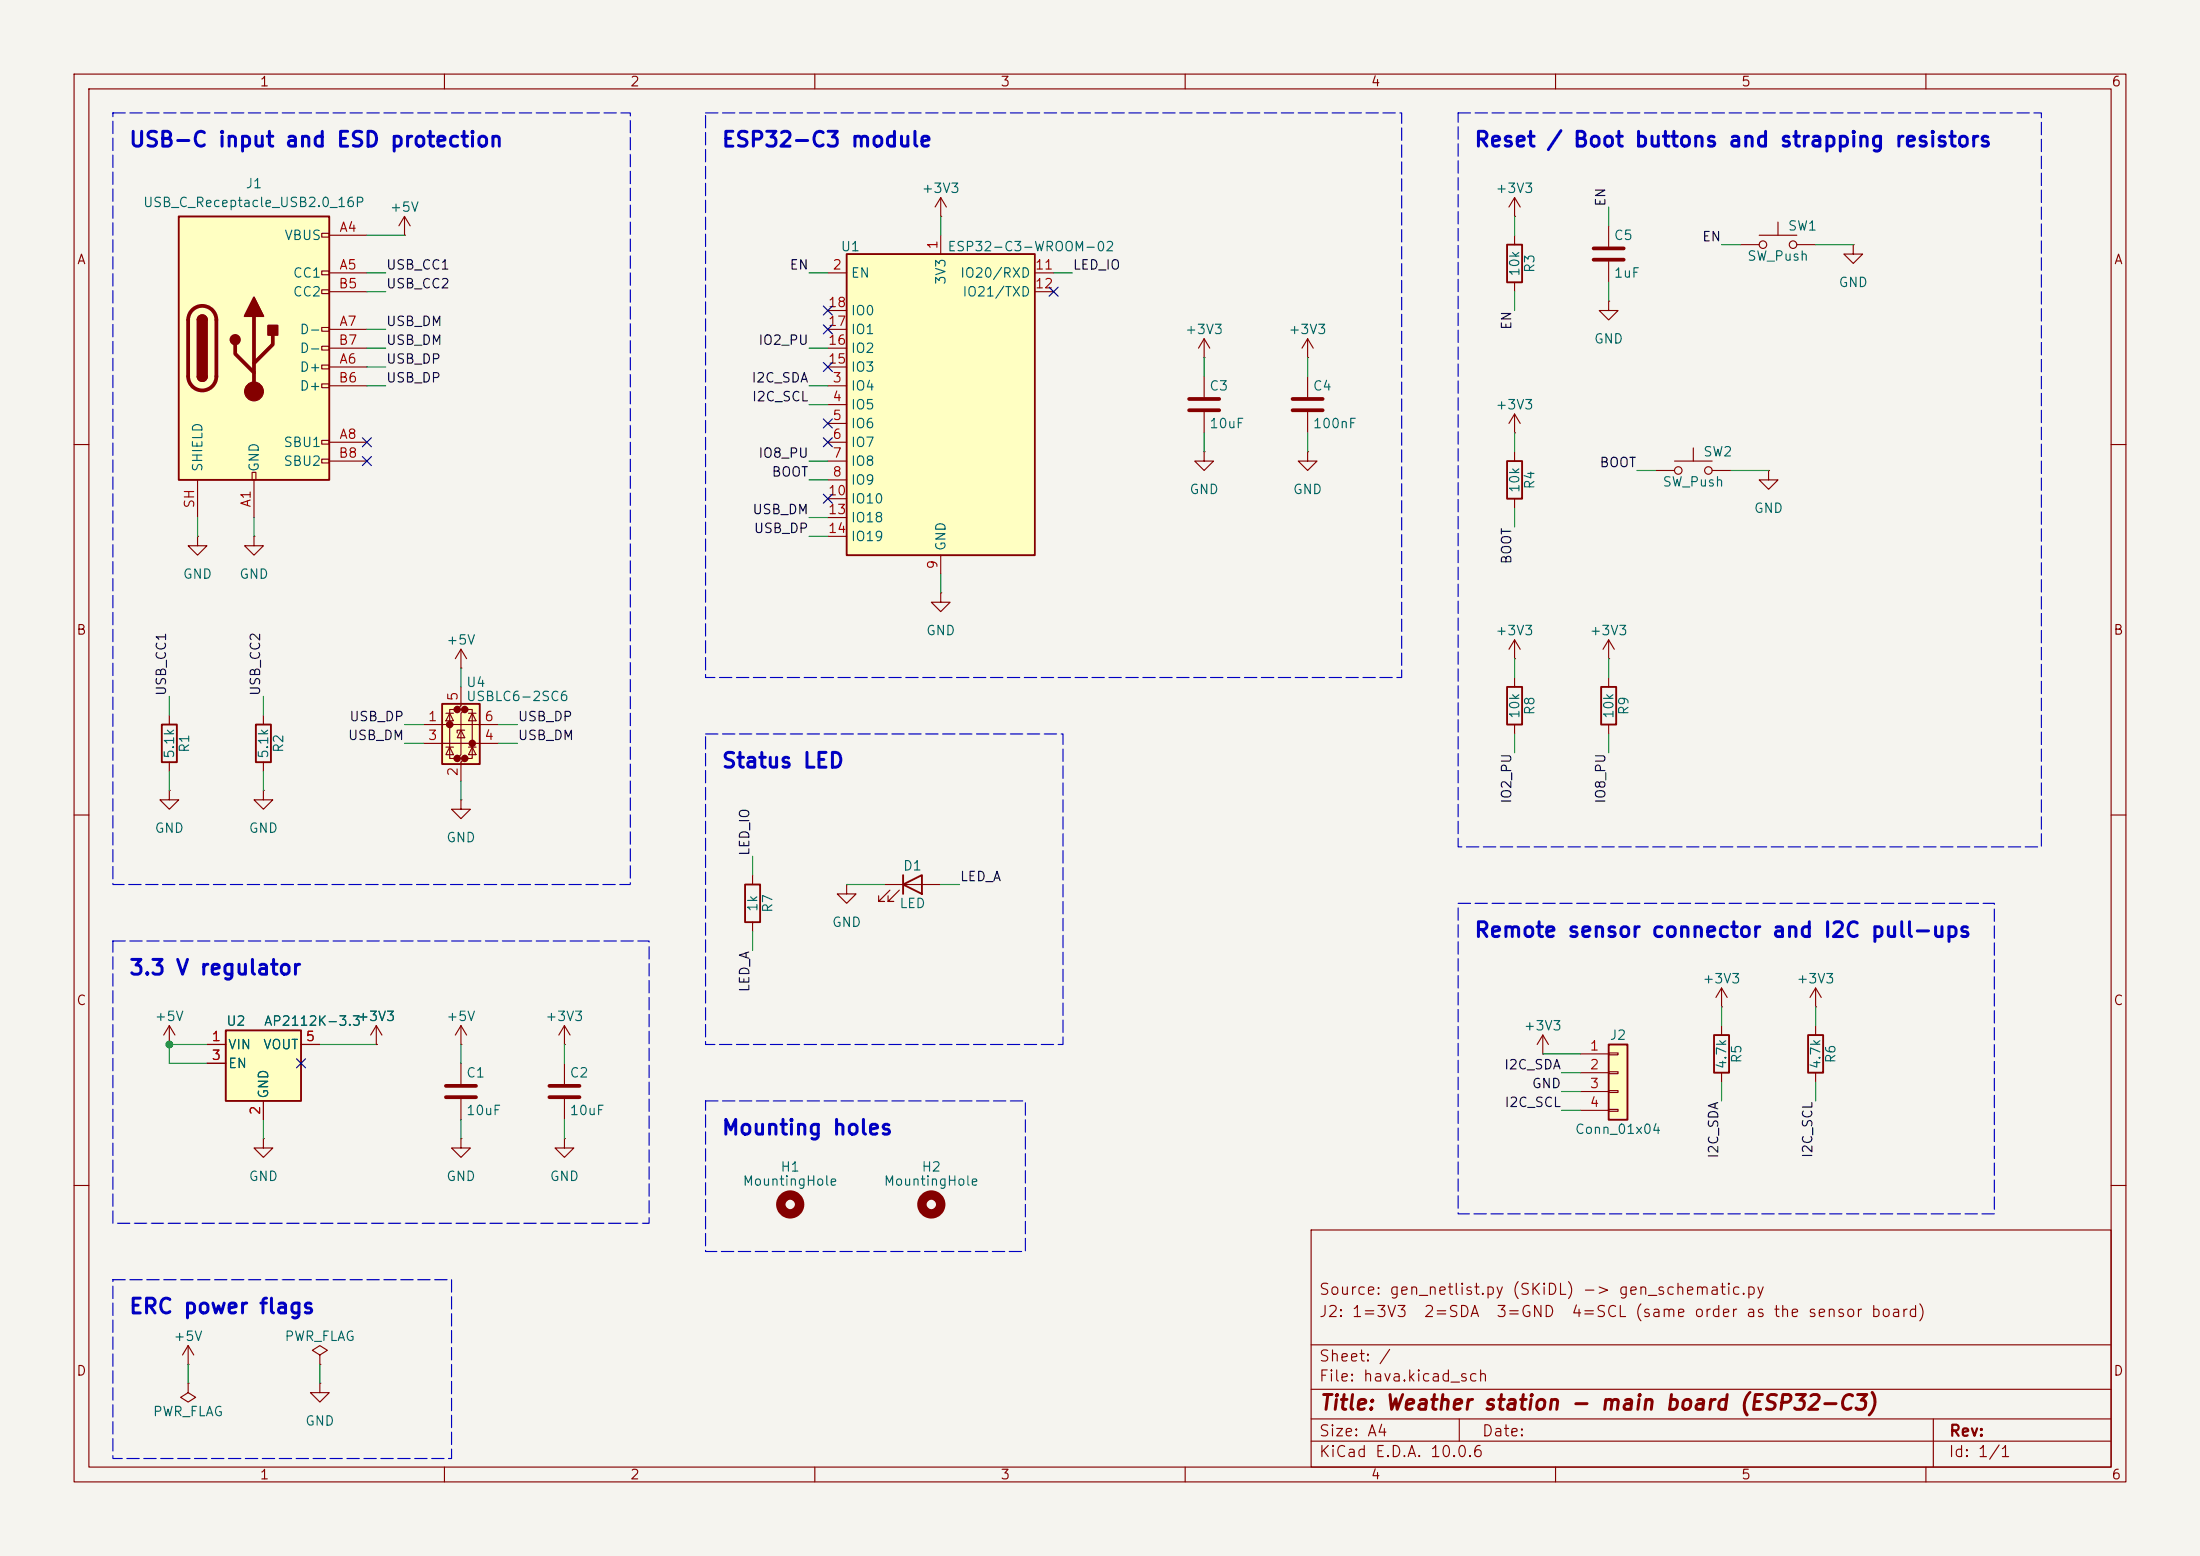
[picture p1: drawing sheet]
<svg xmlns="http://www.w3.org/2000/svg" width="297mm" height="210mm" viewBox="0 0 297 210" stroke-linecap="round" stroke-linejoin="round" font-family="sans-serif">
<path d="M0 0h297v210h-297z" fill="#f5f4ef" stroke="#f5f4ef" stroke-width=".14"/>
<g fill="none" stroke="#840000" stroke-width=".15">
<path d="M10 10h277v190h-277zM12 12h273v186h-273zM60 10v2M110 10v2M160 10v2M210 10v2M260 10v2M127 29.2h.1M127 26.7l-.8 1.2M127 26.7l.8 1.2M127 26.7v2.5M204.5 31.8v1.2"/>
<path d="M204.5 38.1v1.3M217.2 30.5v2.8M217.2 35.3v2.8M234.9 33h2.6M237.5 31.8h5.1M240 30v1.8M242.6 33h2.5M250.2 33v1.3h1.3l-1.3 1.3-1.3-1.3h1.3M250.2 33h.1M204.5 58.4h.1M204.5 55.9v2.5M204.5 55.9l-.8 1.3"/>
<path d="M204.5 55.9l.7 1.3M217.2 40.6v1.3h1.2l-1.2 1.3-1.3-1.3h1.3M217.2 40.6h.1M10 60h2M162.6 61v1.2h1.2l-1.2 1.3-1.3-1.3h1.3M162.6 61h.1M204.5 61v1.2M204.5 67.3v1.3M223.5 63.5h2.6M226.1 62.2h5M228.6 60.5v1.7M231.1 63.5h2.6"/>
<path d="M238.8 63.5v1.3h1.2l-1.2 1.2-1.3-1.2h1.3M238.8 63.5h.1M285 60h2M35.6 96.5v1.3M127 80v1.3h1.3l-1.3 1.3-1.3-1.3h1.3M127 80h.1M204.5 88.9h.1M204.5 86.4l-.8 1.2M204.5 86.4l.7 1.2M204.5 86.4v2.5M204.5 91.4v1.3M204.5 97.8v1.3"/>
<path d="M217.2 88.9h.1M217.2 86.4v2.5M217.2 91.4v1.3M217.2 97.8v1.3M217.2 86.4l-.8 1.2M217.2 86.4l.7 1.2M10 110h2M35.6 102.9v1.2M285 110h2M50.8 138.4l-.8 1.3M50.8 138.4l.8 1.3M50.8 138.4v2.6"/>
<path d="M62.2 138.4l-.7 1.3M62.2 138.4l.8 1.3M62.2 138.4v2.6M232.4 138.4v1.3M245.1 135.9h.1M245.1 133.4v2.5M245.1 138.4v1.3M245.1 133.4l-.8 1.2M245.1 133.4l.8 1.2M50.8 141h.1M62.2 141h.1M62.2 153.7v1.2h1.3l-1.3 1.3-1.2-1.3h1.2"/>
<path d="M62.2 153.7h.1M76.2 153.7v1.2h1.3l-1.3 1.3-1.3-1.3h1.3M76.2 153.7h.1M232.4 144.8v1.3M245.1 144.8v1.3M10 160h2M177 166h108v32h-108zM285 160h2M25.4 184.2h.1M25.4 186.7v1.3l1 .6-1 .6-1-.6 1-.6M25.4 186.7h.1M25.4 181.6l-.8 1.3"/>
<path d="M25.4 181.6l.8 1.3M25.4 181.6v2.6M43.2 182.9l1-.7-1-.6-1 .6 1 .7v1.3M43.2 184.2h.1M60 198v2M110 198v2M160 198v2M177 194.5h108M177 191.5h108M177 187.5h108M177 181.5h108M197 191.5v3"/>
<path d="M210 198v2M260 198v2M261 191.5v6.5"/>
<circle cx="238" cy="33" r=".51"/>
<circle cx="242.1" cy="33" r=".51"/>
<circle cx="226.6" cy="63.5" r=".51"/>
<circle cx="230.6" cy="63.5" r=".51"/>
</g>
<path d="M203.5 33h2v5.1h-2zM203.5 62.2h2v5.1h-2zM34.5 97.8h2.1v5.1h-2.1zM203.5 92.7h2v5.1h-2zM216.2 92.7h2v5.1h-2zM231.4 139.7h2v5.1h-2zM244.1 139.7h2v5.1h-2z" fill="none" stroke="#840000" stroke-width=".25"/>
<circle cx="125.7" cy="162.6" r="1.27" fill="none" stroke="#840000" stroke-width="1.3"/>
<path d="M215.1 33.5h4.1M215.1 35.1h4.1" fill="none" stroke="#840000" stroke-width=".51"/>
<path d="M217.2 141h2.5v10.1h-2.5z" fill="#ffffc2"/>
<path d="M217.2 141h2.5v10.1h-2.5z" fill="none" stroke="#840000" stroke-width=".25"/>
<g fill="none" stroke="#840000" stroke-width=".15">
<path d="M208.3 139.7l-.8 1.3M208.3 139.7l.7 1.3M208.3 139.7v2.5M232.4 135.9h.1M232.4 133.4l-.8 1.2M232.4 133.4l.8 1.2M232.4 133.4v2.5M208.3 142.2h.1M213.4 142.2h3.8M213.4 144.8h3.8M213.4 147.3h3.8M213.4 149.9h3.8"/>
<path d="M217.2 142.1h1.2v.3h-1.2zM217.2 144.7h1.2v.2h-1.2zM217.2 147.2h1.2v.2h-1.2zM217.2 149.7h1.2v.3h-1.2z"/>
</g>
<path d="M114.3 34.3h25.4v40.6h-25.4z" fill="#ffffc2"/>
<path d="M114.3 34.3h25.4v40.6h-25.4z" fill="none" stroke="#840000" stroke-width=".25"/>
<g fill="none" stroke="#840000" stroke-width=".15">
<path d="M111.8 36.8h2.5M127 31.8v2.5M139.7 36.8h2.5M139.7 39.4h2.5M111.8 52.1h2.5M111.8 54.6h2.5M111.8 57.2h2.5M111.8 59.7h2.5M111.8 49.5h2.5M111.8 47h2.5M111.8 44.5h2.5M111.8 41.9h2.5"/>
<path d="M176.5 50.8v2.8M176.5 55.6v2.8M111.8 62.2h2.5M111.8 64.8h2.5M111.8 67.3h2.5M111.8 69.9h2.5M111.8 72.4h2.5M127 74.9v2.6M43.2 186.7v1.3h1.2l-1.2 1.2-1.3-1.2h1.3M43.2 186.7h.1"/>
</g>
<path d="M174.5 53.8h4.1M174.5 55.4h4.1" fill="none" stroke="#840000" stroke-width=".51"/>
<path d="M30.5 139.1h10.1v9.5h-10.1z" fill="#ffffc2"/>
<path d="M30.5 139.1h10.1v9.5h-10.1z" fill="none" stroke="#840000" stroke-width=".25"/>
<g fill="none" stroke="#840000" stroke-width=".15">
<path d="M162.6 48.3h.1M162.6 45.7l-.8 1.3M162.6 45.7l.7 1.3M162.6 45.7v2.6M162.6 50.8v2.8M162.6 55.6v2.8M176.5 61v1.2h1.3l-1.3 1.3-1.2-1.3h1.2M176.5 61h.1M22.9 138.4l-.8 1.3M22.9 138.4l.7 1.3M22.9 138.4v2.6M22.9 141h.1"/>
<path d="M27.9 141h2.6M27.9 143.5h2.6M35.6 153.7v1.2h1.2l-1.2 1.3-1.3-1.3h1.3M35.6 153.7h.1M35.6 148.6v2.5M40.6 141h2.6"/>
</g>
<path d="M160.5 53.8h4.1M160.5 55.4h4.1" fill="none" stroke="#840000" stroke-width=".51"/>
<path d="M59.7 95h5.1v8.1h-5.1z" fill="#ffffc2"/>
<g fill="#840000" stroke="#840000" stroke-width=".51">
<circle cx="60.7" cy="97.8" r=".25"/>
<circle cx="61.7" cy="95.8" r=".25"/>
<circle cx="61.7" cy="102.4" r=".25"/>
<circle cx="62.7" cy="95.8" r=".25"/>
<circle cx="62.7" cy="102.4" r=".25"/>
<circle cx="63.8" cy="100.3" r=".25"/>
</g>
<g fill="none" stroke="#840000" stroke-width=".15">
<path d="M54.6 31.8h.1M54.6 29.2l-.8 1.3M54.6 29.2l.8 1.3M54.6 29.2v2.6M176.5 48.3h.1M176.5 45.7l-.7 1.3M176.5 45.7l.8 1.3M176.5 45.7v2.6M57.1 97.8h10.2M60.2 96.3h1M60.7 96.3l.5 1h-1zM61.7 95.8h-1v6.6h1"/>
<path d="M62.2 92.7v2.6l-.5 .5h1l-.5 .5v5.6l-.5 .5h1l-.5 .5v2.5M62.2 98.6l.5 1h-1zM62.2 90.2h.1M62.2 87.6v2.6M62.2 87.6l-.7 1.3M62.2 87.6l.8 1.3M62.7 98.6h-1v.3M62.7 95.8h1.1v6.6h-1.1M63.2 96.3h1.1M63.8 96.3l.5 1h-1.1zM57.1 100.3h10.2M60.2 100.8h1"/>
<path d="M60.7 100.8l.5 1.1h-1zM63.2 100.8h1.1M63.8 100.8l.5 1.1h-1.1zM101.6 118.1v1.3M119.4 119.4h7.6M101.6 124.5v1.2M120.1 120.1l-1.5 1.6h.8h-.8v-.8M121.4 120.1l-1.5 1.6h.7h-.7v-.8"/>
</g>
<path d="M59.7 95h5.1v8.1h-5.1zM100.6 119.4h2v5.1h-2zM121.9 119.4l2.6-1.3v2.6zM121.9 118.1v2.6" fill="none" stroke="#840000" stroke-width=".25"/>
<path d="M24.1 29.2h20.3v35.6h-20.3z" fill="#ffffc2"/>
<g fill="none" stroke="#840000" stroke-width=".15">
<path d="M43.4 31.5h1v.5h-1zM43.4 36.6h1v.5h-1zM43.4 39.1h1v.5h-1zM44.4 31.8h5.1M44.4 36.8h5.1M44.4 39.4h5.1M204.5 29.2h.1M204.5 26.7l-.8 1.2M204.5 26.7l.7 1.2M204.5 26.7v2.5M43.4 44.2h1v.5h-1zM43.4 46.7h1v.5h-1z"/>
<path d="M43.4 49.3h1v.5h-1zM43.4 51.8h1v.5h-1zM43.4 59.4h1v.5h-1zM44.4 49.5h5.1M44.4 44.5h5.1M44.4 59.7h5.1M44.4 52.1h5.1M44.4 47h5.1M26.7 72.4v1.3h1.2l-1.2 1.2-1.3-1.2h1.3M26.7 72.4h.1M26.7 64.8v5.1M34 63.8h.5v1h-.5z"/>
<path d="M34.3 72.4v1.3h1.3l-1.3 1.2-1.3-1.2h1.3M34.3 72.4h.1M34.3 64.8v5.1M43.4 62h1v.5h-1zM44.4 62.2h5.1M22.9 96.5v1.3M22.9 106.7v1.3h1.2l-1.2 1.2-1.3-1.2h1.3M22.9 106.7h.1M22.9 102.9v1.2M35.6 106.7v1.3h1.2l-1.2 1.2-1.3-1.2h1.3M35.6 106.7h.1M62.2 108v1.2h1.3l-1.3 1.3-1.2-1.3h1.2"/>
<path d="M62.2 108h.1M114.3 119.4v1.3h1.3l-1.3 1.2-1.3-1.2h1.3M114.3 119.4h.1M76.2 138.4v2.6M76.2 138.4l-.8 1.3M76.2 138.4l.8 1.3M27.9 141h2.6M27.9 143.5h2.6M35.6 148.6v2.5M40.6 141h2.6M50.8 141h.1M62.2 143.5v2.8"/>
<path d="M62.2 148.3v2.8M76.2 141h.1M76.2 143.5v2.8M76.2 148.3v2.8"/>
</g>
<path d="M24.1 29.2h20.3v35.6h-20.3zM26.7 43.2a.64 .64 0 0 1 .6-.7 .64 .64 0 0 1 .6 .7M26.7 50.8a.64 .64 0 0 0 .6 .6 .64 .64 0 0 0 .6-.6M21.8 97.8h2.1v5.1h-2.1z" fill="none" stroke="#840000" stroke-width=".25"/>
<path d="M26 41.8a1.9 1.9 0 0 1 2-.4 1.9 1.9 0 0 1 1.2 1.8v7.6a1.91 1.91 0 0 1-1.9 1.9 1.91 1.91 0 0 1-1.9-1.9v-7.6a1.9 1.9 0 0 1 .6-1.4zM31.7 46.5v1.3l2.6 2.5M34.3 42.7v10.1M36.8 45.2v1.3l-2.5 2.5M60.2 146.6h4.1M60.2 148.1h4.1M74.2 146.6h4M74.2 148.1h4" fill="none" stroke="#840000" stroke-width=".51"/>
<g fill="#840000" stroke="#840000" stroke-width=".25">
<path d="M26.7 43.2h1.2v7.6h-1.2z"/>
<path d="M26.9 42.7a.64 .64 0 0 1 .6-.1 .64 .64 0 0 1 .4 .6h-1.2z"/>
<path d="M26.7 50.8h1.2a.64 .64 0 0 1-.6 .6 .64 .64 0 0 1-.6-.6z"/>
<path d="M34.3 40.1l1.3 2.6h-2.6z"/>
<path d="M36.2 43.9h1.3v1.3h-1.3z"/>
<circle cx="31.7" cy="45.8" r=".63"/>
</g>
<circle cx="34.3" cy="52.8" r="1.27" fill="#840000" stroke="#840000" stroke-width=".15"/>
<circle cx="106.7" cy="162.6" r="1.27" fill="none" stroke="#840000" stroke-width="1.3"/>
<g fill="none" stroke="#009600" stroke-width=".15">
<path d="M49.5 36.8h2.6M49.5 31.8h5.1M49.5 39.4h2.6M109.2 36.8h2.6M127 29.2v2.6M142.2 36.8h2.6M204.5 29.2v2.6M204.5 39.4v2.5M217.2 27.9v2.6M217.2 38.1v2.5M232.4 33h2.5M245.1 33h5.1"/>
<path d="M49.5 47h2.6M49.5 52.1h2.6M49.5 44.5h2.6M49.5 49.5h2.6M109.2 47h2.6M109.2 54.6h2.6M109.2 52.1h2.6M162.6 48.3v2.5M162.6 58.4v2.6M176.5 48.3v2.5M176.5 58.4v2.6M204.5 58.4v2.6"/>
<path d="M26.7 69.9v2.5M34.3 69.9v2.5M109.2 64.8h2.6M109.2 69.9h2.6M109.2 72.4h2.6M109.2 62.2h2.6M127 77.5v2.5M204.5 68.6v2.5M221 63.5h2.5M233.7 63.5h5.1M22.9 94v2.5M35.6 94v2.5"/>
<path d="M54.6 97.8h2.5M62.2 90.2v2.5M67.3 97.8h2.5M204.5 88.9v2.5M204.5 99.1v2.5M217.2 88.9v2.5M217.2 99.1v2.5M22.9 104.1v2.6M35.6 104.1v2.6M54.6 100.3h2.5M62.2 105.4v2.6M67.3 100.3h2.5"/>
<path d="M101.6 115.6v2.5M114.3 119.4h5.1M127 119.4h2.5M101.6 125.7v2.6M232.4 135.9v2.5M245.1 135.9v2.5M27.9 141h-5v2.5h5M35.6 151.1v2.6M43.2 141h7.6M62.2 141v2.5M62.2 151.1v2.6M76.2 141v2.5"/>
<path d="M76.2 151.1v2.6M208.3 142.2h5.1M210.8 147.3h2.6M210.8 149.9h2.6M210.8 144.8h2.6M232.4 146.1v2.5M245.1 146.1v2.5M25.4 184.2v2.5M43.2 184.2v2.5"/>
</g>
<g fill="none" stroke="#000084" stroke-width=".15">
<path d="M141.6 38.8l1.2 1.2M142.8 38.8l-1.2 1.2M48.9 59.1l1.2 1.2M50.1 59.1l-1.2 1.2M111.2 56.5l1.2 1.3M111.2 43.8l1.2 1.3M111.2 48.9l1.2 1.2M111.2 59.1l1.2 1.2M111.2 41.3l1.2 1.2M112.4 56.5l-1.2 1.3M112.4 43.8l-1.2 1.3M112.4 48.9l-1.2 1.2"/>
<path d="M112.4 59.1l-1.2 1.2M112.4 41.3l-1.2 1.2M48.9 61.6l1.2 1.2M50.1 61.6l-1.2 1.2M111.2 66.7l1.2 1.2M112.4 66.7l-1.2 1.2M40 142.9l1.2 1.2M41.2 142.9l-1.2 1.2"/>
</g>
<path d="M15.2 15.2h69.9v104.2h-69.9zM95.2 15.2h94v76.2h-94zM196.8 15.2h78.8v99.1h-78.8zM95.2 99.1h48.3v41.9h-48.3zM15.2 127h72.4v38.1h-72.4zM196.8 121.9h72.4v41.9h-72.4zM95.2 148.6h43.2v20.3h-43.2zM15.2 172.7h45.8v24.2h-45.8z" fill="none" stroke="#0000c2" stroke-width=".15" stroke-dasharray="1.7 .6"/>
<circle cx="22.9" cy="141" r=".46" fill="#009600" stroke="#009600" stroke-width=".14"/>
<g font-size="2" fill="#0000c2">
<text x="17.3" y="20.3">USB-C input and ESD protection</text>
<text x="97.3" y="20.3">ESP32-C3 module</text>
<text x="198.9" y="20.3">Reset / Boot buttons and strapping resistors</text>
<text x="97.3" y="104.1">Status LED</text>
<text x="198.9" y="127">Remote sensor connector and I2C pull-ups</text>
<text x="17.3" y="132.1">3.3 V regulator</text>
<text x="97.3" y="153.7">Mounting holes</text>
<text x="17.3" y="177.8">ERC power flags</text>
</g>
<text font-size="2" fill="#840000" x="178" y="190.8">Title: Weather station - main board (ESP32-C3)</text>
<g font-size="1.5" fill="#840000">
<text x="178" y="178.1">J2: 1=3V3</text>
<text x="178" y="175.1">Source: gen_netlist.py (SKiDL) -&gt; gen_schematic.py</text>
<text x="192.1" y="178.1">2=SDA</text>
<text x="201.9" y="178.1">3=GND</text>
<text x="212" y="178.1">4=SCL (same order as the sensor board)</text>
<text x="178" y="184.1">Sheet: /</text>
<text x="178" y="186.8">File: hava.kicad_sch</text>
<text x="178" y="197">KiCad E.D.A. 10.0.6</text>
<text x="178" y="194.2">Size: A4</text>
<text x="200" y="194.2">Date:</text>
<text x="263" y="197">Id: 1/1</text>
<text x="263" y="194.2">Rev:</text>
</g>
<g font-size="1.3" fill="#840000">
<text x="35" y="12">1</text>
<text x="85" y="12">2</text>
<text x="135" y="12">3</text>
<text x="185" y="12">4</text>
<text x="235" y="12">5</text>
<text x="285" y="12">6</text>
<text x="10.3" y="36">A</text>
<text x="285.3" y="36">A</text>
<text x="10.2" y="86">B</text>
<text x="285.2" y="86">B</text>
<text x="10.2" y="136">C</text>
<text x="285.2" y="136">C</text>
<text x="10.2" y="186">D</text>
<text x="285.2" y="186">D</text>
<text x="35" y="200">1</text>
<text x="85" y="200">2</text>
<text x="135" y="200">3</text>
<text x="185" y="200">4</text>
<text x="235" y="200">5</text>
<text x="285" y="200">6</text>
</g>
<g font-size="1.3" fill="#006464">
<text x="19.2" y="28.3">USB_C_Receptacle_USB2.0_16P</text>
<text x="33.1" y="25.7">J1</text>
<text x="52.5" y="28.9">+5V</text>
<text x="124.3" y="26.4">+3V3</text>
<text x="201.8" y="26.4">+3V3</text>
<text x="38.3" y="32.7">VBUS</text>
<text x="113.4" y="34.2">U1</text>
<text x="127.8" y="34.2">ESP32-C3-WROOM-02</text>
<text x="217.8" y="32.7">C5</text>
<text x="235.8" y="35.5">SW_Push</text>
<text x="241.3" y="31.4">SW1</text>
<text x="39.5" y="37.8">CC1</text>
<text x="39.5" y="40.3">CC2</text>
<text x="114.8" y="37.8">EN</text>
<text x="128" y="38.5" transform="rotate(-90 128 38.5)">3V3</text>
<text x="129.5" y="37.8">IO20/RXD</text>
<text x="129.8" y="40.3">IO21/TXD</text>
<text x="205.4" y="37.4" transform="rotate(-90 205.4 37.4)">10k</text>
<text x="207.5" y="36.9" transform="rotate(-90 207.5 36.9)">R3</text>
<text x="217.8" y="37.8">1uF</text>
<text x="248.1" y="39.1">GND</text>
<text x="40.4" y="45.4">D-</text>
<text x="40.4" y="48">D-</text>
<text x="114.8" y="48">IO2</text>
<text x="114.8" y="45.4">IO1</text>
<text x="114.8" y="42.9">IO0</text>
<text x="159.9" y="45.4">+3V3</text>
<text x="173.9" y="45.4">+3V3</text>
<text x="215.1" y="46.7">GND</text>
<text x="40.4" y="50.5">D+</text>
<text x="40.4" y="53">D+</text>
<text x="114.8" y="53">IO4</text>
<text x="114.8" y="50.5">IO3</text>
<text x="163.2" y="53">C3</text>
<text x="177.1" y="53">C4</text>
<text x="114.8" y="55.6">IO5</text>
<text x="114.8" y="58.1">IO6</text>
<text x="163.2" y="58.1">10uF</text>
<text x="177.1" y="58.1">100nF</text>
<text x="201.8" y="55.6">+3V3</text>
<text x="27.6" y="63.8" transform="rotate(-90 27.6 63.8)">SHIELD</text>
<text x="35.3" y="63.8" transform="rotate(-90 35.3 63.8)">GND</text>
<text x="38.2" y="60.7">SBU1</text>
<text x="38.2" y="63.2">SBU2</text>
<text x="114.8" y="60.7">IO7</text>
<text x="114.8" y="63.2">IO8</text>
<text x="114.8" y="65.7">IO9</text>
<text x="224.4" y="66">SW_Push</text>
<text x="229.9" y="61.9">SW2</text>
<text x="114.8" y="68.3">IO10</text>
<text x="114.8" y="70.8">IO18</text>
<text x="160.5" y="67">GND</text>
<text x="174.5" y="67">GND</text>
<text x="205.4" y="66.6" transform="rotate(-90 205.4 66.6)">10k</text>
<text x="207.5" y="66.1" transform="rotate(-90 207.5 66.1)">R4</text>
<text x="236.7" y="69.5">GND</text>
<text x="114.8" y="73.4">IO19</text>
<text x="128" y="74.4" transform="rotate(-90 128 74.4)">GND</text>
<text x="24.6" y="78.4">GND</text>
<text x="32.2" y="78.4">GND</text>
<text x="60.2" y="87.3">+5V</text>
<text x="124.9" y="86.1">GND</text>
<text x="201.8" y="86.1">+3V3</text>
<text x="214.5" y="86.1">+3V3</text>
<text x="62.8" y="93">U4</text>
<text x="62.8" y="94.9">USBLC6-2SC6</text>
<text x="25.9" y="101.7" transform="rotate(-90 25.9 101.7)">R1</text>
<text x="38.6" y="101.7" transform="rotate(-90 38.6 101.7)">R2</text>
<text x="205.4" y="97.1" transform="rotate(-90 205.4 97.1)">10k</text>
<text x="207.5" y="96.6" transform="rotate(-90 207.5 96.6)">R8</text>
<text x="218.1" y="97.1" transform="rotate(-90 218.1 97.1)">10k</text>
<text x="220.2" y="96.6" transform="rotate(-90 220.2 96.6)">R9</text>
<text x="23.8" y="102.5" transform="rotate(-90 23.8 102.5)">5.1k</text>
<text x="36.5" y="102.5" transform="rotate(-90 36.5 102.5)">5.1k</text>
<text x="20.8" y="112.7">GND</text>
<text x="33.5" y="112.7">GND</text>
<text x="60.2" y="114">GND</text>
<text x="121.8" y="117.8">D1</text>
<text x="102.6" y="123.2" transform="rotate(-90 102.6 123.2)">1k</text>
<text x="104.6" y="123.3" transform="rotate(-90 104.6 123.3)">R7</text>
<text x="112.2" y="125.4">GND</text>
<text x="121.3" y="122.9">LED</text>
<text x="229.7" y="133">+3V3</text>
<text x="242.4" y="133">+3V3</text>
<text x="20.8" y="138.1">+5V</text>
<text x="30.5" y="138.8">U2</text>
<text x="30.7" y="141.9">VIN</text>
<text x="35.4" y="141.9">VOUT</text>
<text x="35.5" y="138.8">AP2112K-3.3</text>
<text x="48.1" y="138.1">+3V3</text>
<text x="60.2" y="138.1">+5V</text>
<text x="73.5" y="138.1">+3V3</text>
<text x="205.6" y="139.4">+3V3</text>
<text x="217.2" y="140.7">J2</text>
<text x="235.4" y="143.6" transform="rotate(-90 235.4 143.6)">R5</text>
<text x="248.1" y="143.6" transform="rotate(-90 248.1 143.6)">R6</text>
<text x="30.7" y="144.5">EN</text>
<text x="36.5" y="148.4" transform="rotate(-90 36.5 148.4)">GND</text>
<text x="62.8" y="145.7">C1</text>
<text x="76.8" y="145.7">C2</text>
<text x="233.4" y="144.4" transform="rotate(-90 233.4 144.4)">4.7k</text>
<text x="246.1" y="144.4" transform="rotate(-90 246.1 144.4)">4.7k</text>
<text x="62.8" y="150.8">10uF</text>
<text x="76.8" y="150.8">10uF</text>
<text x="212.5" y="153.4">Conn_01x04</text>
<text x="33.5" y="159.7">GND</text>
<text x="60.2" y="159.7">GND</text>
<text x="74.1" y="159.7">GND</text>
<text x="100.2" y="160.3">MountingHole</text>
<text x="105.3" y="158.4">H1</text>
<text x="119.2" y="160.3">MountingHole</text>
<text x="124.3" y="158.4">H2</text>
<text x="23.3" y="181.3">+5V</text>
<text x="38.3" y="181.3">PWR_FLAG</text>
<text x="20.6" y="191.5">PWR_FLAG</text>
<text x="41.1" y="192.7">GND</text>
</g>
<g font-size="1.3" fill="#0f0f0f">
<text x="217" y="28" transform="rotate(-90 217 28)">EN</text>
<text x="229.7" y="32.9">EN</text>
<text x="52" y="39.2">USB_CC2</text>
<text x="52" y="36.7">USB_CC1</text>
<text x="106.5" y="36.7">EN</text>
<text x="144.8" y="36.7">LED_IO</text>
<text x="52" y="44.3">USB_DM</text>
<text x="52" y="46.9">USB_DM</text>
<text x="102.3" y="46.9">IO2_PU</text>
<text x="204.3" y="44.6" transform="rotate(-90 204.3 44.6)">EN</text>
<text x="52" y="49.4">USB_DP</text>
<text x="52" y="51.9">USB_DP</text>
<text x="101.4" y="51.9">I2C_SDA</text>
<text x="101.4" y="54.5">I2C_SCL</text>
<text x="102.3" y="62.1">IO8_PU</text>
<text x="104.1" y="64.6">BOOT</text>
<text x="215.9" y="63.4">BOOT</text>
<text x="101.5" y="69.7">USB_DM</text>
<text x="101.7" y="72.3">USB_DP</text>
<text x="204.3" y="76.2" transform="rotate(-90 204.3 76.2)">BOOT</text>
<text x="22.7" y="94" transform="rotate(-90 22.7 94)">USB_CC1</text>
<text x="35.4" y="94" transform="rotate(-90 35.4 94)">USB_CC2</text>
<text x="46.9" y="100.2">USB_DM</text>
<text x="47.1" y="97.7">USB_DP</text>
<text x="69.8" y="97.7">USB_DP</text>
<text x="69.8" y="100.2">USB_DM</text>
<text x="204.3" y="108.5" transform="rotate(-90 204.3 108.5)">IO2_PU</text>
<text x="217" y="108.5" transform="rotate(-90 217 108.5)">IO8_PU</text>
<text x="101.5" y="115.6" transform="rotate(-90 101.5 115.6)">LED_IO</text>
<text x="129.5" y="119.3">LED_A</text>
<text x="101.5" y="134" transform="rotate(-90 101.5 134)">LED_A</text>
<text x="203" y="144.7">I2C_SDA</text>
<text x="203" y="149.7">I2C_SCL</text>
<text x="206.7" y="147.2">GND</text>
<text x="232.3" y="156.4" transform="rotate(-90 232.3 156.4)">I2C_SDA</text>
<text x="245" y="156.4" transform="rotate(-90 245 156.4)">I2C_SCL</text>
</g>
<g font-size="1.3" fill="#a90000">
<text x="45.7" y="31.6">A4</text>
<text x="126.9" y="33.8" transform="rotate(-90 126.9 33.8)">1</text>
<text x="45.6" y="39.2">B5</text>
<text x="45.7" y="36.7">A5</text>
<text x="111.7" y="41.8">18</text>
<text x="112.3" y="36.7">2</text>
<text x="139.6" y="36.7">11</text>
<text x="139.6" y="39.2">12</text>
<text x="45.6" y="46.9">B7</text>
<text x="45.7" y="44.3">A7</text>
<text x="111.7" y="46.9">16</text>
<text x="111.7" y="44.3">17</text>
<text x="45.6" y="51.9">B6</text>
<text x="45.7" y="49.4">A6</text>
<text x="111.7" y="49.4">15</text>
<text x="112.3" y="51.9">3</text>
<text x="45.7" y="59.6">A8</text>
<text x="112.3" y="54.5">4</text>
<text x="112.3" y="57">5</text>
<text x="112.3" y="59.6">6</text>
<text x="45.6" y="62.1">B8</text>
<text x="112.3" y="62.1">7</text>
<text x="112.3" y="64.6">8</text>
<text x="26.5" y="68.7" transform="rotate(-90 26.5 68.7)">SH</text>
<text x="34.2" y="68.6" transform="rotate(-90 34.2 68.6)">A1</text>
<text x="111.7" y="67.2">10</text>
<text x="111.7" y="69.7">13</text>
<text x="111.7" y="72.3">14</text>
<text x="126.9" y="76.9" transform="rotate(-90 126.9 76.9)">9</text>
<text x="62.1" y="94.7" transform="rotate(-90 62.1 94.7)">5</text>
<text x="57.7" y="97.7">1</text>
<text x="57.7" y="100.2">3</text>
<text x="65.3" y="100.2">4</text>
<text x="65.3" y="97.7">6</text>
<text x="62.1" y="104.9" transform="rotate(-90 62.1 104.9)">2</text>
<text x="28.5" y="140.8">1</text>
<text x="28.5" y="143.4">3</text>
<text x="41.2" y="140.8">5</text>
<text x="214.5" y="142.1">1</text>
<text x="214.5" y="144.6">2</text>
<text x="214.5" y="147.2">3</text>
<text x="214.5" y="149.7">4</text>
<text x="35.4" y="150.6" transform="rotate(-90 35.4 150.6)">2</text>
</g>
</svg>
